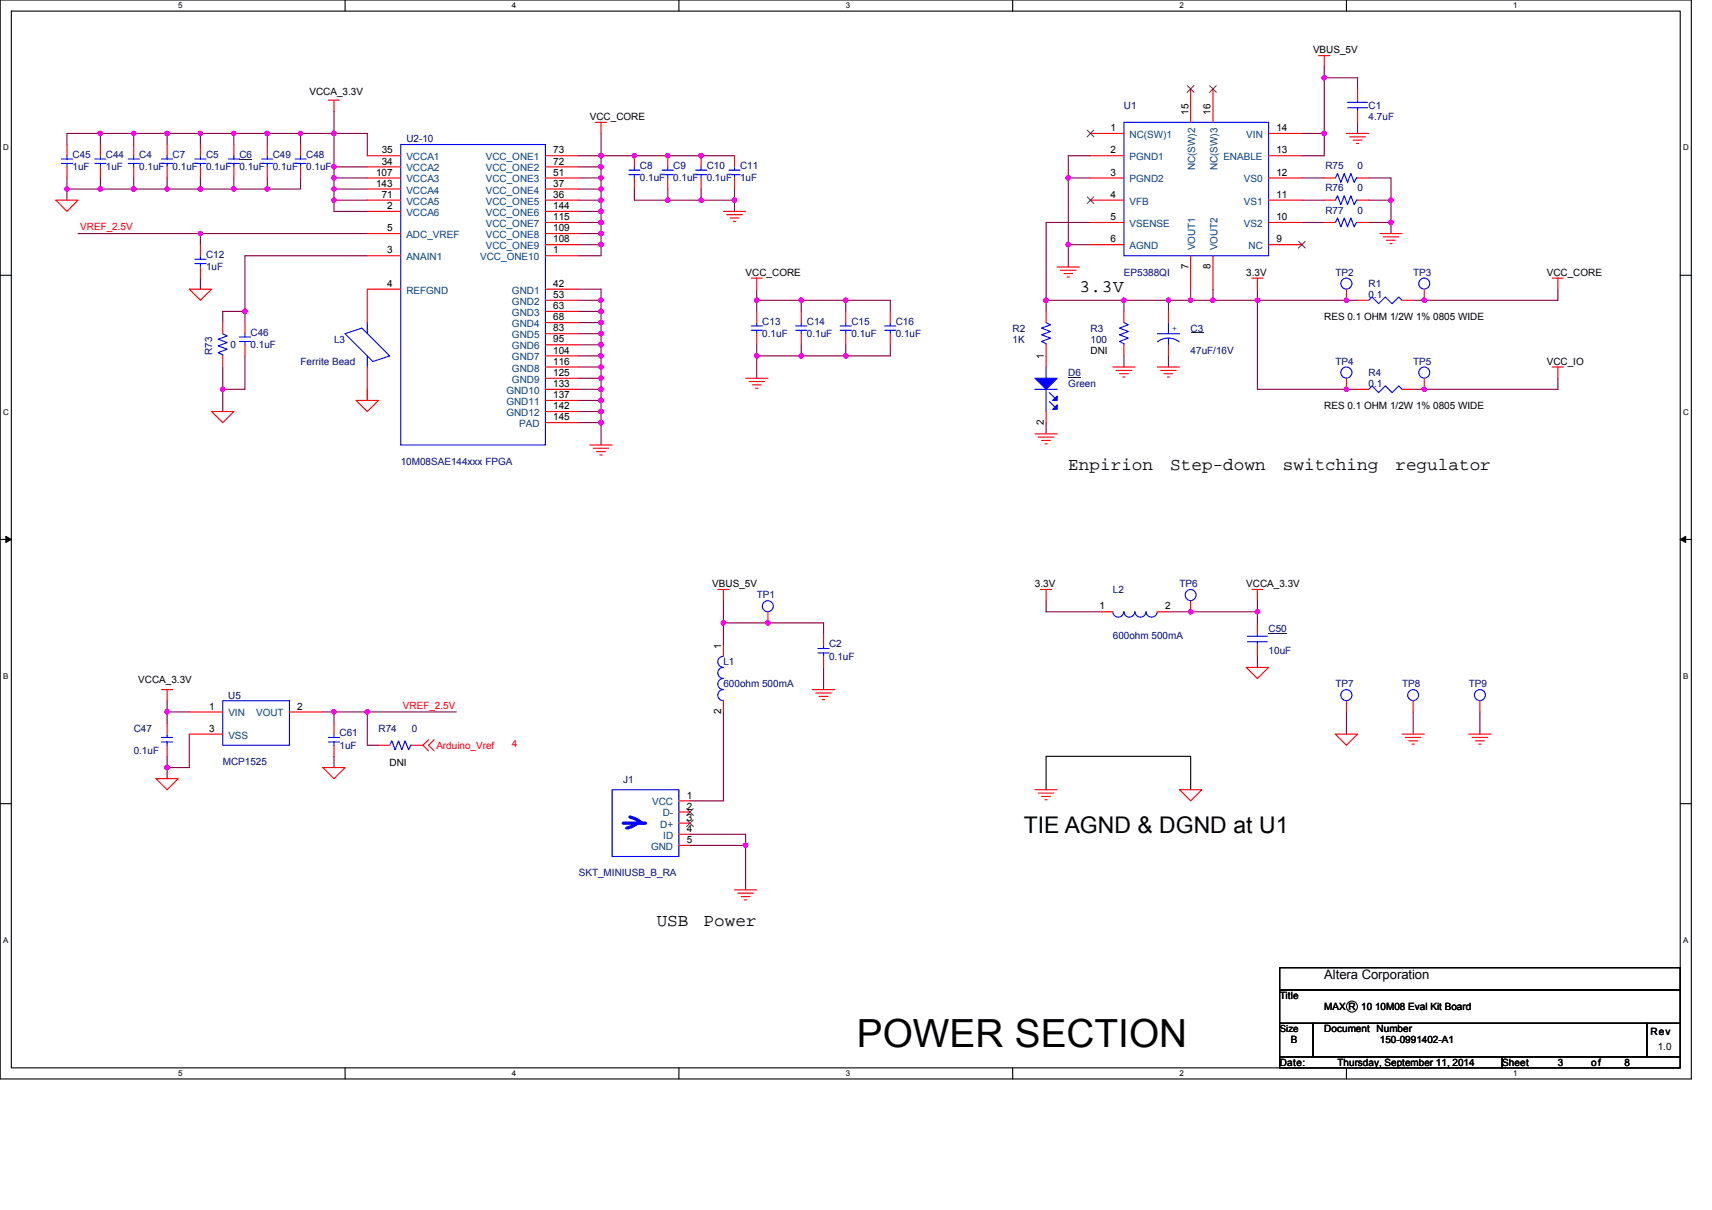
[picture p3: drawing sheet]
<svg xmlns="http://www.w3.org/2000/svg" width="297mm" height="210mm" viewBox="0 0 297 210" stroke-linecap="round" stroke-linejoin="round" font-family="sans-serif">
<path d="M0 0h293.5v187.2h-293.5zM2 1.9h289.5v183.4h-289.5z" fill="none" stroke="#000" stroke-width=".19"/>
<g fill="#fff">
<path d="M30.9 .2h.8v1.6h-.8z"/>
<path d="M30.9 185.5h.8v1.6h-.8z"/>
</g>
<path d="M59.9 0v1.9M59.9 185.3v1.9" fill="none" stroke="#000" stroke-width=".19"/>
<g fill="#fff">
<path d="M88.8 .2h.8v1.6h-.8z"/>
<path d="M88.8 185.5h.8v1.6h-.8z"/>
</g>
<path d="M117.8 0v1.9M117.8 185.3v1.9" fill="none" stroke="#000" stroke-width=".19"/>
<g fill="#fff">
<path d="M146.7 .2h.8v1.6h-.8z"/>
<path d="M146.7 185.5h.8v1.6h-.8z"/>
</g>
<path d="M175.7 0v1.9M175.7 185.3v1.9" fill="none" stroke="#000" stroke-width=".19"/>
<g fill="#fff">
<path d="M204.7 .2h.7v1.6h-.7z"/>
<path d="M204.7 185.5h.7v1.6h-.7z"/>
</g>
<path d="M233.6 0v1.9M233.6 185.3v1.9" fill="none" stroke="#000" stroke-width=".19"/>
<g fill="#fff">
<path d="M262.6 .2h.7v1.6h-.7z"/>
<path d="M262.6 185.5h.7v1.6h-.7z"/>
<path d="M.5 24.8h1v1.6h-1z"/>
<path d="M292 24.8h1v1.6h-1z"/>
<path d="M.5 70.7h1v1.5h-1z"/>
<path d="M292 70.7h1v1.5h-1z"/>
</g>
<path d="M0 47.8h2M291.5 47.8h2" fill="none" stroke="#000" stroke-width=".19"/>
<g fill="#fff">
<path d="M.5 116.5h.9v1.6h-.9z"/>
<path d="M292 116.5h.9v1.6h-.9z"/>
</g>
<path d="M0 93.6h2M291.5 93.6h2" fill="none" stroke="#000" stroke-width=".19"/>
<path d="M1 93.1l1 .5-1 .5zM291.5 93.6l1-.5v1z" fill="#000" stroke="#000" stroke-width=".17"/>
<g fill="#fff">
<path d="M.5 162.4h.9v1.5h-.9z"/>
<path d="M292 162.4h.9v1.5h-.9z"/>
</g>
<g fill="none" stroke="#000" stroke-width=".19">
<path d="M0 139.5h2M181.5 137.1v-5.8h25.1v5.8M291.5 139.5h2M222 167.9h69.5v3.9h-69.5zM222 171.8h69.5v5.8h-69.5zM222 177.6h5.8v5.8h-5.8zM227.8 177.6h57.9v5.8h-57.9zM285.7 177.6h5.8v5.8h-5.8zM222 183.4h38.6v1.9h-38.6zM260.6 183.4h30.9v1.9h-30.9z"/>
<circle cx="234.6" cy="174.7" r=".95"/>
</g>
<g fill="none" stroke="#800040" stroke-width=".19">
<path d="M58 19.3v3.9M229.8 11.6v1.9M229.8 13.5v9.7M229.8 13.5h5.7v1.9M11.6 32.8h5.8M11.6 30.9v1.9M11.6 32.8v1.9M17.4 23.2h-5.8v1.9M17.4 30.9v1.9M17.4 23.2v1.9M17.4 23.2h5.8M17.4 32.8h5.8"/>
<path d="M23.2 30.9v1.9M23.2 23.2v1.9M23.2 23.2h5.8M23.2 32.8h5.8M29 23.2h5.8M29 32.8h5.8M29 30.9v1.9M29 23.2v1.9M34.8 30.9v1.9M34.8 23.2v1.9M34.8 23.2h5.8M34.8 32.8h5.8"/>
<path d="M40.6 23.2h5.8M40.6 30.9v1.9M40.6 23.2v1.9M46.4 30.9v1.9h-5.8M52.2 30.9v1.9h-5.8M52.2 23.2h-5.8v1.9M58 23.2h-5.8v1.9M58 34.7v2h5.7M58 32.8v1.9M58 30.9v1.9M58 29v1.9M58 23.2v5.8"/>
<path d="M58 34.7h5.7M58 32.8h5.7M58 30.9h5.7M58 29h5.7M58 23.2h5.7v3.8M100.4 38.6h3.9M100.4 36.7h3.9M100.4 34.7h3.9M100.4 32.8h3.9M100.4 30.9h3.9M100.4 29h3.9M100.4 27h3.9"/>
<path d="M104.3 23.2v3.8M104.3 38.6v1.9M104.3 36.7v1.9M104.3 34.7v2M104.3 32.8v1.9M104.3 30.9v1.9M104.3 29v1.9M104.3 27v2M104.3 27h23.1M110.1 32.8v1.9h5.8M115.9 32.8v1.9M115.9 34.7h5.7"/>
<path d="M121.6 32.8v1.9M121.6 34.7h5.8M127.4 32.8v1.9M127.4 34.7v2M185.4 30.9h3.8M185.4 30.9v11.6M189.2 38.6h-7.7v13.5M189.2 27h-3.8v3.9M225.9 23.2h3.9M225.9 30.9h3.9M225.9 34.7h3.9M225.9 38.6h3.9"/>
<path d="M229.8 23.2v3.8h-3.9M235.5 21.2v2M237.5 30.9h3.8v3.8M237.5 34.7h3.8v3.9M237.5 38.6h3.8M241.3 38.6v1.9M13.5 40.5h21.3M34.8 40.5v2M34.8 40.5h28.9M34.8 48.3v1.9M42.5 54h-3.9v2M42.5 54v2"/>
<path d="M63.7 44.4h-21.2v9.6M100.4 50.2h3.9v1.9M100.4 52.1h3.9M100.4 54h3.9M100.4 56h3.9M100.4 57.9h3.9M100.4 59.8h3.9M100.4 42.5h3.9M100.4 40.5h3.9M104.3 52.1v1.9M104.3 54v2M104.3 56v1.9"/>
<path d="M104.3 57.9v1.9M104.3 59.8v2M104.3 42.5v1.9h-3.9M104.3 40.5v2M131.3 59.8v2M131.3 50.2v1.9M131.3 52.1v1.9M131.3 52.1h7.7M139 52.1h7.7M139 59.8v2M139 52.1v1.9M146.7 52.1h7.8v1.9"/>
<path d="M146.7 59.8v2M146.7 52.1v1.9M154.5 59.8v2h-7.8M181.5 52.1h13.5M181.5 52.1v1.9M185.4 42.5h3.8M185.4 42.5v3.8M195 52.1v1.9M195 52.1h7.7M202.7 52.1h3.9M202.7 52.1v1.9M206.6 52.1h3.9"/>
<path d="M206.6 50.2v1.9M210.5 50.2v1.9M210.5 52.1h7.7M218.2 52.1v15.5h17.3M218.2 52.1h17.3M218.2 50.2v1.9M270.3 50.2v1.9h-25.1M38.6 63.7v3.9M38.6 67.6v3.8M42.5 61.8v5.8h-3.9M63.7 67.6v1.9M100.4 61.8h3.9"/>
<path d="M100.4 63.7h3.9M100.4 65.6h3.9M100.4 67.6h3.9M100.4 69.5h3.9M100.4 71.4h3.9M100.4 73.3h3.9M104.3 61.8v1.9M104.3 63.7v1.9M104.3 65.6v2M104.3 67.6v1.9M104.3 69.5v1.9M104.3 71.4v1.9"/>
<path d="M104.3 73.3v3.9M131.3 61.8v3.8M131.3 61.8h7.7M139 61.8h7.7M181.5 73.3v2M195 61.8v1.9M202.7 61.8v1.9M270.3 65.6v2h-25.1M125.5 108.1v3.9M125.5 104.2v3.9M125.5 108.1h17.4v1.9M142.9 115.8v3.9"/>
<path d="M181.5 104.2v2h9.7M202.7 106.2h15.5M218.2 104.2v2M218.2 106.2v1.9M218.2 113.9v1.9M29 123.5h3.8M29 121.6v1.9M29 123.5v2M29 131.3v1.9M29 133.2v1.9M32.8 127.4v5.8h-3.8M56 123.5h2"/>
<path d="M58 123.5v2M58 123.5h5.7M58 131.3v1.9M63.7 123.5v5.8h2M63.7 123.5h15.5M125.5 123.5v15.5h-5.8M233.6 123.5v3.9M245.2 123.5v3.9M256.8 123.5v3.9M119.7 146.7h9.7M119.7 144.8h9.7v1.9M129.4 146.7v7.7"/>
</g>
<g fill="#f0f" stroke="#f0f" stroke-width=".19">
<circle cx="229.7" cy="23.1" r=".38"/>
<circle cx="125.5" cy="108.1" r=".38"/>
<circle cx="229.7" cy="13.5" r=".38"/>
<circle cx="181.5" cy="52.1" r=".38"/>
<circle cx="202.7" cy="52.1" r=".38"/>
<circle cx="185.3" cy="42.4" r=".38"/>
<circle cx="185.3" cy="30.9" r=".38"/>
<circle cx="133.2" cy="108.1" r=".38"/>
<circle cx="206.6" cy="52.1" r=".38"/>
<circle cx="210.4" cy="52.1" r=".38"/>
<circle cx="247.1" cy="52.1" r=".38"/>
<circle cx="247.1" cy="67.6" r=".38"/>
<circle cx="129.4" cy="146.7" r=".38"/>
<circle cx="218.2" cy="106.2" r=".38"/>
<circle cx="206.6" cy="106.2" r=".38"/>
<circle cx="233.6" cy="52.1" r=".38"/>
<circle cx="218.2" cy="52.1" r=".38"/>
<circle cx="104.3" cy="52.1" r=".38"/>
<circle cx="104.3" cy="56" r=".38"/>
<circle cx="104.3" cy="54" r=".38"/>
<circle cx="104.3" cy="57.9" r=".38"/>
<circle cx="104.3" cy="59.8" r=".38"/>
<circle cx="104.3" cy="61.8" r=".38"/>
<circle cx="104.3" cy="63.7" r=".38"/>
<circle cx="104.3" cy="67.6" r=".38"/>
<circle cx="104.3" cy="65.6" r=".38"/>
<circle cx="104.3" cy="69.5" r=".38"/>
<circle cx="104.3" cy="73.3" r=".38"/>
<circle cx="104.3" cy="71.4" r=".38"/>
<circle cx="104.3" cy="27" r=".38"/>
<circle cx="104.3" cy="42.4" r=".38"/>
<circle cx="104.3" cy="40.5" r=".38"/>
<circle cx="104.3" cy="38.6" r=".38"/>
<circle cx="104.3" cy="36.7" r=".38"/>
<circle cx="104.3" cy="32.8" r=".38"/>
<circle cx="104.3" cy="34.7" r=".38"/>
<circle cx="104.3" cy="30.9" r=".38"/>
<circle cx="104.3" cy="28.9" r=".38"/>
<circle cx="57.9" cy="34.7" r=".38"/>
<circle cx="57.9" cy="32.8" r=".38"/>
<circle cx="57.9" cy="30.9" r=".38"/>
<circle cx="57.9" cy="28.9" r=".38"/>
<circle cx="57.9" cy="23.1" r=".38"/>
<circle cx="127.4" cy="34.7" r=".38"/>
<circle cx="115.8" cy="27" r=".38"/>
<circle cx="110" cy="27" r=".38"/>
<circle cx="121.6" cy="27" r=".38"/>
<circle cx="115.8" cy="34.7" r=".38"/>
<circle cx="29" cy="23.1" r=".38"/>
<circle cx="23.2" cy="23.1" r=".38"/>
<circle cx="40.6" cy="23.1" r=".38"/>
<circle cx="34.8" cy="23.1" r=".38"/>
<circle cx="29" cy="32.8" r=".38"/>
<circle cx="40.6" cy="32.8" r=".38"/>
<circle cx="34.8" cy="32.8" r=".38"/>
<circle cx="146.7" cy="52.1" r=".38"/>
<circle cx="139" cy="61.8" r=".38"/>
<circle cx="146.7" cy="61.8" r=".38"/>
<circle cx="131.3" cy="61.8" r=".38"/>
<circle cx="195" cy="52.1" r=".38"/>
<circle cx="17.4" cy="23.1" r=".38"/>
<circle cx="11.6" cy="32.8" r=".38"/>
<circle cx="29" cy="123.5" r=".38"/>
<circle cx="42.5" cy="54" r=".38"/>
<circle cx="38.6" cy="67.6" r=".38"/>
<circle cx="34.8" cy="40.5" r=".38"/>
<circle cx="121.6" cy="34.7" r=".38"/>
<circle cx="131.3" cy="52.1" r=".38"/>
<circle cx="139" cy="52.1" r=".38"/>
<circle cx="63.7" cy="123.5" r=".38"/>
<circle cx="29" cy="133.2" r=".38"/>
<circle cx="17.4" cy="32.8" r=".38"/>
<circle cx="23.2" cy="32.8" r=".38"/>
<circle cx="46.4" cy="32.8" r=".38"/>
<circle cx="52.1" cy="23.1" r=".38"/>
<circle cx="46.4" cy="23.1" r=".38"/>
<circle cx="241.3" cy="34.7" r=".38"/>
<circle cx="241.3" cy="38.6" r=".38"/>
<circle cx="233.6" cy="67.6" r=".38"/>
<circle cx="57.9" cy="123.5" r=".38"/>
</g>
<g fill="none" stroke="#f00" stroke-width=".19">
<path d="M57 17.4h1.9M58 17.4v1.9M206.6 15.4v5.8M210.5 15.4v5.8M228.8 9.7h1.9M229.8 9.7v1.9M235.5 15.4v2M235.5 19.3v1.9M9.7 34.7h3.8l-1.9 2zM11.6 29v1.9M11.6 25.1v1.9M17.4 29v1.9"/>
<path d="M17.4 25.1v1.9M23.2 29v1.9M23.2 25.1v1.9M29 29v1.9M29 25.1v1.9M34.8 29v1.9M34.8 25.1v1.9M40.6 29v1.9M40.6 25.1v1.9M46.4 29v1.9M46.4 25.1v1.9M52.2 29v1.9"/>
<path d="M52.2 25.1v1.9M63.7 27h5.8M63.7 29h5.8M63.7 30.9h5.8M63.7 32.8h5.8M63.7 34.7h5.8M63.7 36.7h5.8M94.6 27h5.8M94.6 29h5.8M94.6 30.9h5.8M94.6 32.8h5.8M94.6 34.7h5.8"/>
<path d="M94.6 36.7h5.8M94.6 38.6h5.8M103.3 21.2h1.9M104.3 21.2v2M110.1 30.9v1.9M110.1 27v2M115.9 30.9v1.9M115.9 27v2M121.6 30.9v1.9M121.6 27v2M125.5 36.7h3.9M126.1 37.3h2.7"/>
<path d="M126.7 37.8h1.5M127.3 38.4h.3M127.4 30.9v1.9M127.4 27v2M189.2 23.2h5.8M189.2 27h5.8M189.2 30.9h5.8M189.2 34.7h5.8M189.2 38.6h5.8M220.1 23.2h5.8M220.1 27h5.8M220.1 30.9h5.8"/>
<path d="M220.1 34.7h5.8M220.1 38.6h5.8M229.8 38.6h1.9M229.8 30.9h1.9M229.8 34.7h1.9M233.6 23.2h3.9M234.2 23.7h2.7M234.8 24.3h1.5M235.3 24.9h.4M235.5 38.6h2M235.5 30.9h2M235.5 34.7h2"/>
<path d="M32.8 50.2h3.9l-1.9 1.9zM34.8 46.3v2M34.8 42.5v1.9M38.6 56v1.9M42.5 59.8v2M42.5 56v1.9M63.7 40.5h5.8M63.7 44.4h5.8M69.5 50.2h-5.8v5.8M94.6 40.5h5.8M94.6 42.5h5.8M94.6 44.4h5.8"/>
<path d="M94.6 50.2h5.8M94.6 52.1h5.8M94.6 54h5.8M94.6 56h5.8M94.6 57.9h5.8M94.6 59.8h5.8M130.3 48.3h2M131.3 48.3v1.9M131.3 57.9v1.9M131.3 54v2M139 57.9v1.9M139 54v2"/>
<path d="M146.7 57.9v1.9M146.7 54v2M154.5 57.9v1.9M154.5 54v2M181.5 54v2M181.5 59.8v3.9M183.4 46.3h3.9M184 46.9h2.7M184.6 47.5h1.5M185.2 48.1h.3M189.2 42.5h5.8M195 54v2"/>
<path d="M195 59.8v2M202.7 54v2M202.7 59.8v2M206.6 44.4v5.8M210.5 44.4v5.8M217.2 48.3h1.9M218.2 48.3v1.9M220.1 42.5h5.8M233.6 50.2v1.9M235.5 52.1h2M239.4 40.5h3.9M240 41.1h2.7"/>
<path d="M240.6 41.7h1.5M241.1 42.3h.4M243.3 52.1h1.9M247.1 50.2v1.9M269.3 48.3h1.9M270.3 48.3v1.9M36.7 71.4h3.9l-2 1.9zM38.6 61.8v1.9M61.8 69.5h3.9l-2 1.9zM63.7 63.7v5.8M94.6 61.8h5.8M94.6 63.7h5.8"/>
<path d="M94.6 65.6h5.8M94.6 67.6h5.8M94.6 69.5h5.8M94.6 71.4h5.8M94.6 73.3h5.8M102.3 77.2h3.9M102.9 77.8h2.7M103.5 78.4h1.5M104.1 79h.4M129.4 65.6h3.8M130 66.2h2.6M130.5 66.8h1.6"/>
<path d="M131.1 67.4h.4M179.6 75.3h3.8M180.1 75.9h2.7M180.7 76.4h1.6M181.3 77h.4M181.5 71.4v1.9M193.1 63.7h3.8M193.7 64.3h2.7M194.2 64.9h1.6M194.8 65.4h.4M200.8 63.7h3.9M201.4 64.3h2.7"/>
<path d="M201.9 64.9h1.6M202.5 65.4h.4M233.6 65.6v2M235.5 67.6h2M243.3 67.6h1.9M247.1 65.6v2M269.3 63.7h1.9M270.3 63.7v1.9M28 119.7h1.9M29 119.7v1.9M124.5 102.3h2M125.5 102.3v1.9"/>
<path d="M125.5 112v1.9M133.2 106.2v1.9M140.9 119.7h3.9M142.9 113.9v1.9M142.9 110v2M180.5 102.3h2M181.5 102.3v1.9M191.2 106.2h1.9M200.8 106.2h1.9M206.6 104.2v2M216.2 115.8h3.9l-1.9 2zM217.2 102.3h1.9"/>
<path d="M218.2 102.3v1.9M218.2 108.1v1.9M218.2 112v1.9M27.1 135.1h3.8l-1.9 2zM29 129.3v2M29 125.5v1.9M32.8 123.5h5.8M32.8 127.4h5.8M50.2 123.5h5.8M56 133.2h3.9l-1.9 1.9zM58 129.3v2M58 125.5v1.9"/>
<path d="M65.7 129.3h1.9M71.5 129.3h1.9M73.4 129.3l1 1M74.4 128.4l-1 .9M75.3 128.4l-.9 .9 .9 1M117.8 139h1.9M125.5 121.6v1.9M141.5 120.3h2.7M142.1 120.8h1.6M142.7 121.4h.4M179.6 137.1h3.8M180.1 137.6h2.7"/>
<path d="M180.7 138.2h1.6M181.3 138.8h.4M204.7 137.1h3.8l-1.9 1.9zM231.7 127.4h3.8l-1.9 1.9zM233.6 121.6v1.9M243.3 127.4h3.8M243.8 128h2.7M244.4 128.6h1.6M245 129.1h.4M245.2 121.6v1.9M254.8 127.4h3.9M255.4 128h2.7"/>
<path d="M256 128.6h1.6M256.6 129.1h.4M256.8 121.6v1.9M117.8 140.9h1.9M117.8 142.9h1.9M117.8 144.8h1.9M117.8 146.7h1.9M127.4 154.4h3.9M128 155h2.7M128.6 155.6h1.6M129.2 156.2h.4"/>
</g>
<g fill="none" stroke="#00f" stroke-width=".19">
<path d="M233.8 18.7h3.5M233.8 17.8h3.5M235.5 17.4v.4M235.5 18.7v.6M10.6 28.4h2M10.6 27.6h2M11.6 27v.6M11.6 28.4v.6M16.4 28.4h2M16.4 27.6h2M17.4 27v.6M17.4 28.4v.6"/>
<path d="M22.2 28.4h2M22.2 27.6h2M23.2 27v.6M23.2 28.4v.6M28 28.4h1.9M28 27.6h1.9M29 27v.6M29 28.4v.6M33.8 28.4h1.9M33.8 27.6h1.9M34.8 27v.6M34.8 28.4v.6"/>
<path d="M39.6 28.4h1.9M39.6 27.6h1.9M40.6 27v.6M40.6 28.4v.6M45.4 28.4h1.9M45.4 27.6h1.9M46.4 27v.6M46.4 28.4v.6M51.2 28.4h1.9M51.2 27.6h1.9M52.2 27v.6M52.2 28.4v.6"/>
<path d="M69.5 25.1h25.1v52.1h-25.1zM109.1 30.3h1.9M109.1 29.5h1.9M110.1 29v.5M110.1 30.3v.6M114.9 30.3h1.9M114.9 29.5h1.9M115.9 29v.5M115.9 30.3v.6M120.7 30.3h1.9M120.7 29.5h1.9M121.6 29v.5"/>
<path d="M121.6 30.3v.6M126.5 30.3h1.9M126.5 29.5h1.9M127.4 29v.5M127.4 30.3v.6M195 21.2h25.1v23.2h-25.1zM231.7 38.6l.4-.8 .5 1.6 .6-1.6 .6 1.6 .6-1.6 .6 1.6 .3-.8h.2M231.7 30.9l.4-.8 .5 1.5 .6-1.5 .6 1.5 .6-1.5 .6 1.5 .3-.7h.2M231.7 34.7l.4-.7 .5 1.5 .6-1.5 .6 1.5 .6-1.5 .6 1.5 .3-.8h.2M33.8 45.7h1.9M33.8 45h1.9M34.8 44.4v.6"/>
<path d="M34.8 45.7v.6M38.6 57.9l.8 .4-1.5 .6 1.5 .6-1.5 .5 1.5 .6-1.5 .6 .7 .4v.2M41.5 59.3h2M41.5 58.5h2M42.5 57.9v.6M42.5 59.3v.5M59.9 57.9l2.9-1 4.8 4.9-2.9 .9zM63.7 56v1.9M130.3 57.3h2M130.3 56.6h2M131.3 56v.6M131.3 57.3v.6"/>
<path d="M138.1 57.3h1.9M138.1 56.6h1.9M139 56v.6M139 57.3v.6M145.8 57.3h1.9M145.8 56.6h1.9M146.7 56v.6M146.7 57.3v.6M153.5 57.3h1.9M153.5 56.6h1.9M154.5 56v.6M154.5 57.3v.6"/>
<path d="M181.5 56l.8 .4-1.6 .5 1.6 .6-1.6 .6 1.6 .6-1.6 .6 .8 .3v.2M195 56l.8 .4-1.6 .5 1.6 .6-1.6 .6 1.6 .6-1.6 .6 .8 .3v.2M200.8 57.9h3.9M200.8 59.3a3.1 3.1 0 0 1 3.8 0M202.7 58.7v1.1M202.7 56v1.9M237.5 52.1l.6-.6 1.1 1.2 1.2-1.2 1.1 1.2 1.2-1.2 .6 .6M63.7 61.8v1.9M179.6 67.6h3.8M181.5 63.7v1.9M181.5 67.6v3.8M182.1 68.1l.9 1"/>
<path d="M182.1 69.7l.9 1M237.5 67.6l.6-.6 1.1 1.1 1.2-1.1 1.1 1.1 1.2-1.1 .6 .6M125.5 113.9a.95 .95 0 0 0-1 1 .95 .95 0 0 0 1 .9 .96 .96 0 0 0-1 1 .96 .96 0 0 0 1 .9M125.5 117.8a.95 .95 0 0 0-1 .9 .95 .95 0 0 0 1 1 .96 .96 0 0 0-1 .9 .96 .96 0 0 0 1 1M141.9 113.3h1.9M141.9 112.5h1.9M142.9 112v.5M142.9 113.3v.6M193.1 106.2a.95 .95 0 0 0 .9 .9 .95 .95 0 0 0 1-.9M195 106.2a.95 .95 0 0 0 1 .9 .95 .95 0 0 0 .9-.9 .96 .96 0 0 0 1 .9 .96 .96 0 0 0 .9-.9M198.9 106.2a.96 .96 0 0 0 .9 .9 .96 .96 0 0 0 1-.9M216.4 111.4h3.5"/>
<path d="M216.4 110.4h3.5M218.2 110v.4M218.2 111.4v.6M28 128.8h1.9M28 128h1.9M29 127.4v.6M29 128.8v.5M38.6 121.6h11.6v7.7h-11.6zM57 128.8h1.9M57 128h1.9M58 127.4v.6M58 128.8v.5"/>
<path d="M67.6 129.3l.4-.7 .6 1.5 .5-1.5 .6 1.5 .6-1.5 .6 1.5 .4-.8h.2M106.2 137.1h11.6v11.5h-11.6z"/>
<circle cx="233.6" cy="49.2" r=".96"/>
<circle cx="247.1" cy="49.2" r=".95"/>
<circle cx="233.6" cy="64.6" r=".96"/>
<circle cx="247.1" cy="64.6" r=".96"/>
<circle cx="133.2" cy="105.2" r=".95"/>
<circle cx="206.6" cy="103.3" r=".96"/>
<circle cx="233.6" cy="120.6" r=".96"/>
<circle cx="245.2" cy="120.6" r=".95"/>
<circle cx="256.8" cy="120.6" r=".95"/>
</g>
<g fill="none" stroke="#804000" stroke-width=".17">
<path d="M206 14.9l1.2 1.1M207.2 14.9l-1.2 1.1M209.9 14.9l1.1 1.1M211 14.9l-1.1 1.1M188.6 22.6l1.2 1.1M188.6 34.2l1.2 1.1M189.8 22.6l-1.2 1.1M189.8 34.2l-1.2 1.1M225.3 41.9l1.2 1.2M226.5 41.9l-1.2 1.2M119.1 140.3l1.2 1.2M119.1 142.3l1.2 1.1"/>
<path d="M120.3 140.3l-1.2 1.2M120.3 142.3l-1.2 1.1"/>
</g>
<path d="M41.5 27.7h2.3M206.6 57.8h2.2M185.4 65.5h2.2M220.1 109.9h3.2" fill="none" stroke="#000080" stroke-width=".17"/>
<path d="M108.1 142.9h3.9M109.3 141.8l1.3 .5 .8 .6M110.6 142.8l-.7 .5-1.1 .4" fill="none" stroke="#00f" stroke-width=".57"/>
<g fill="#00f" stroke="#00f" stroke-width=".19">
<path d="M179.6 65.6h3.8l-1.9 2z"/>
<path d="M182.6 69.5l.8-.8v.8z"/>
<path d="M182.6 71l.8-.7v.7z"/>
</g>
<text font-size="6.7" x="148.7" y="181.8">POWER SECTION</text>
<text font-size="4" x="177.6" y="144.5">TIE AGND &amp; DGND at U1</text>
<g font-size="3.1">
<text x="187.3" y="50.7">3.3V</text>
<text x="185.4" y="81.6">Enpirion</text>
<text x="203" y="81.6">Step-down</text>
<text x="222.6" y="81.6">switching</text>
<text x="242.1" y="81.6">regulator</text>
<text x="113.9" y="160.7">USB</text>
<text x="122.1" y="160.7">Power</text>
</g>
<text font-size="2.3" x="229.8" y="170">Altera Corporation</text>
<g font-size="1.7">
<text x="227.8" y="9.3">VBUS_5V</text>
<text x="53.7" y="16.4">VCCA_3.3V</text>
<text x="102.3" y="20.8">VCC_CORE</text>
<text x="192.7" y="22.8">1</text>
<text x="206.2" y="19.9" transform="rotate(-90 206.2 19.9)">15</text>
<text x="210.1" y="19.9" transform="rotate(-90 210.1 19.9)">16</text>
<text x="221.5" y="22.8">14</text>
<text x="66.2" y="26.6">35</text>
<text x="66.2" y="28.6">34</text>
<text x="96" y="26.6">73</text>
<text x="96" y="28.6">72</text>
<text x="192.7" y="26.6">2</text>
<text x="221.5" y="26.6">13</text>
<text x="65.3" y="30.5">107</text>
<text x="65.3" y="32.4">143</text>
<text x="66.2" y="34.3">71</text>
<text x="96" y="30.5">51</text>
<text x="96" y="32.4">37</text>
<text x="96" y="34.3">36</text>
<text x="192.7" y="30.5">3</text>
<text x="192.7" y="34.3">4</text>
<text x="221.5" y="30.5">12</text>
<text x="221.5" y="34.3">11</text>
<text x="67.2" y="36.3">2</text>
<text x="67.2" y="40.1">5</text>
<text x="96" y="36.3">144</text>
<text x="96" y="38.2">115</text>
<text x="96" y="40.1">109</text>
<text x="192.7" y="38.2">5</text>
<text x="221.5" y="38.2">10</text>
<text x="67.2" y="44">3</text>
<text x="96" y="44">1</text>
<text x="96" y="42.1">108</text>
<text x="129.4" y="47.9">VCC_CORE</text>
<text x="192.7" y="42.1">6</text>
<text x="206.2" y="46.7" transform="rotate(-90 206.2 46.7)">7</text>
<text x="210.1" y="46.7" transform="rotate(-90 210.1 46.7)">8</text>
<text x="216.2" y="47.9">3.3V</text>
<text x="221.5" y="42.1">9</text>
<text x="268.4" y="47.9">VCC_CORE</text>
<text x="67.2" y="49.8">4</text>
<text x="96" y="49.8">42</text>
<text x="96" y="51.7">53</text>
<text x="96" y="53.6">63</text>
<text x="96" y="55.6">68</text>
<text x="96" y="57.5">83</text>
<text x="96" y="59.4">95</text>
<text x="229.8" y="55.6">RES 0.1 OHM 1/2W 1% 0805 WIDE</text>
<text x="96" y="61.4">104</text>
<text x="96" y="63.3">116</text>
<text x="96" y="65.2">125</text>
<text x="181.1" y="62.3" transform="rotate(-90 181.1 62.3)">1</text>
<text x="189.2" y="61.4">DNI</text>
<text x="268.4" y="63.3">VCC_IO</text>
<text x="96" y="67.2">133</text>
<text x="96" y="69.1">137</text>
<text x="96" y="71">142</text>
<text x="229.8" y="71">RES 0.1 OHM 1/2W 1% 0805 WIDE</text>
<text x="96" y="72.9">145</text>
<text x="181.1" y="73.7" transform="rotate(-90 181.1 73.7)">2</text>
<text x="123.6" y="101.9">VBUS_5V</text>
<text x="179.6" y="101.9">3.3V</text>
<text x="216.2" y="101.9">VCCA_3.3V</text>
<text x="190.8" y="105.8">1</text>
<text x="202.2" y="105.8">2</text>
<text x="125.1" y="112.5" transform="rotate(-90 125.1 112.5)">1</text>
<text x="24" y="118.5">VCCA_3.3V</text>
<text x="36.3" y="123.1">1</text>
<text x="51.6" y="123.1">2</text>
<text x="125.1" y="123.9" transform="rotate(-90 125.1 123.9)">2</text>
<text x="36.3" y="127">3</text>
<text x="67.6" y="133">DNI</text>
<text x="119.1" y="140.5">2</text>
<text x="119.1" y="138.6">1</text>
<text x="119.1" y="142.5">3</text>
<text x="119.1" y="146.3">5</text>
<text x="119.1" y="144.4">4</text>
<text x="222" y="173.4">Title</text>
<text x="222" y="179.1">Size</text>
<text x="229.8" y="179.1">Document Number</text>
<text x="229.8" y="175.3">MAX R 10 10M08 Eval Kit Board</text>
<text x="286.4" y="179.6">Rev</text>
<text x="222" y="184.9">Date:</text>
<text x="224" y="181.1">B</text>
<text x="232.1" y="184.9">Thursday, September 11, 2014</text>
<text x="239.4" y="181.1">150-0991402-A1</text>
<text x="260.6" y="184.9">Sheet</text>
<text x="270.3" y="184.9">3</text>
<text x="276.1" y="184.9">of</text>
<text x="281.9" y="184.9">8</text>
<text x="287.6" y="182.2">1.0</text>
</g>
<g font-size="1.7" fill="#000080">
<text x="195" y="18.9">U1</text>
<text x="237.5" y="18.9">C1</text>
<text x="237.5" y="20.8">4.7uF</text>
<text x="12.6" y="27.4">C45</text>
<text x="12.6" y="29.5">1uF</text>
<text x="18.4" y="27.4">C44</text>
<text x="18.4" y="29.5">1uF</text>
<text x="24.2" y="27.4">C4</text>
<text x="24.2" y="29.5">0.1uF</text>
<text x="29.9" y="27.4">C7</text>
<text x="29.9" y="29.5">0.1uF</text>
<text x="35.7" y="27.4">C5</text>
<text x="35.7" y="29.5">0.1uF</text>
<text x="41.5" y="27.4">C6</text>
<text x="41.5" y="29.5">0.1uF</text>
<text x="47.3" y="27.4">C49</text>
<text x="47.3" y="29.5">0.1uF</text>
<text x="53.1" y="27.4">C48</text>
<text x="53.1" y="29.5">0.1uF</text>
<text x="70.5" y="24.7">U2-10</text>
<text x="111" y="29.3">C8</text>
<text x="116.8" y="29.3">C9</text>
<text x="122.6" y="29.3">C10</text>
<text x="128.4" y="29.3">C11</text>
<text x="230" y="29.3">R75</text>
<text x="235.5" y="29.3">0</text>
<text x="111" y="31.5">0.1uF</text>
<text x="116.8" y="31.5">0.1uF</text>
<text x="122.6" y="31.5">0.1uF</text>
<text x="128.4" y="31.5">1uF</text>
<text x="230" y="33.2">R76</text>
<text x="235.5" y="33.2">0</text>
<text x="230" y="37.1">R77</text>
<text x="235.5" y="37.1">0</text>
<text x="35.7" y="44.8">C12</text>
<text x="35.7" y="46.9">1uF</text>
<text x="195" y="47.9">EP5388QI</text>
<text x="231.7" y="47.9">TP2</text>
<text x="245.2" y="47.9">TP3</text>
<text x="237.5" y="49.8">R1</text>
<text x="237.5" y="51.7">0.1</text>
<text x="43.5" y="58.3">C46</text>
<text x="58" y="59.5">L3</text>
<text x="132.3" y="56.4">C13</text>
<text x="132.3" y="58.5">0.1uF</text>
<text x="140" y="56.4">C14</text>
<text x="140" y="58.5">0.1uF</text>
<text x="147.7" y="56.4">C15</text>
<text x="147.7" y="58.5">0.1uF</text>
<text x="155.4" y="56.4">C16</text>
<text x="155.4" y="58.5">0.1uF</text>
<text x="175.7" y="57.5">R2</text>
<text x="175.7" y="59.5">1K</text>
<text x="189.2" y="57.5">R3</text>
<text x="189.2" y="59.5">100</text>
<text x="206.6" y="57.5">C3</text>
<text x="36.8" y="61.6" transform="rotate(-90 36.8 61.6)">R73</text>
<text x="40" y="60.4">0</text>
<text x="43.5" y="60.4">0.1uF</text>
<text x="52.2" y="63.3">Ferrite Bead</text>
<text x="185.4" y="65.2">D6</text>
<text x="206.6" y="61.4">47uF/16V</text>
<text x="231.7" y="63.3">TP4</text>
<text x="237.5" y="65.2">R4</text>
<text x="245.2" y="63.3">TP5</text>
<text x="185.4" y="67.2">Green</text>
<text x="237.5" y="67.2">0.1</text>
<text x="69.5" y="80.7">10M08SAE144xxx FPGA</text>
<text x="204.7" y="101.9">TP6</text>
<text x="131.3" y="103.8">TP1</text>
<text x="193.1" y="102.9">L2</text>
<text x="143.8" y="112.4">C2</text>
<text x="193.1" y="110.8">600ohm 500mA</text>
<text x="220.1" y="109.6">C50</text>
<text x="220.1" y="113.5">10uF</text>
<text x="125.5" y="115.4">L1</text>
<text x="125.5" y="119.3">600ohm 500mA</text>
<text x="143.8" y="114.5">0.1uF</text>
<text x="231.7" y="119.3">TP7</text>
<text x="243.3" y="119.3">TP8</text>
<text x="254.8" y="119.3">TP9</text>
<text x="39.6" y="121.2">U5</text>
<text x="23.2" y="127">C47</text>
<text x="23.2" y="130.9">0.1uF</text>
<text x="58.9" y="127.8">C61</text>
<text x="58.9" y="129.9">1uF</text>
<text x="65.7" y="127">R74</text>
<text x="71.5" y="127">0</text>
<text x="38.6" y="132.8">MCP1525</text>
<text x="108.1" y="135.9">J1</text>
<text x="100.4" y="152.1">SKT_MINIUSB_B_RA</text>
</g>
<g font-size="1.7" fill="#004080">
<text x="196" y="23.9">NC(SW)1</text>
<text x="216.2" y="23.9">VIN</text>
<text x="70.5" y="27.8">VCCA1</text>
<text x="70.5" y="29.7">VCCA2</text>
<text x="84.3" y="27.8">VCC_ONE1</text>
<text x="84.3" y="29.7">VCC_ONE2</text>
<text x="196" y="27.8">PGND1</text>
<text x="207.4" y="29.6" transform="rotate(-90 207.4 29.6)">NC(SW)2</text>
<text x="211.3" y="29.6" transform="rotate(-90 211.3 29.6)">NC(SW)3</text>
<text x="212.3" y="27.8">ENABLE</text>
<text x="70.5" y="31.7">VCCA3</text>
<text x="70.5" y="33.6">VCCA4</text>
<text x="70.5" y="35.5">VCCA5</text>
<text x="84.3" y="31.7">VCC_ONE3</text>
<text x="84.3" y="33.6">VCC_ONE4</text>
<text x="84.3" y="35.5">VCC_ONE5</text>
<text x="196" y="31.7">PGND2</text>
<text x="196" y="35.5">VFB</text>
<text x="215.8" y="31.7">VS0</text>
<text x="215.8" y="35.5">VS1</text>
<text x="70.5" y="37.5">VCCA6</text>
<text x="70.5" y="41.3">ADC_VREF</text>
<text x="84.3" y="37.5">VCC_ONE6</text>
<text x="84.3" y="39.4">VCC_ONE7</text>
<text x="84.3" y="41.3">VCC_ONE8</text>
<text x="196" y="39.4">VSENSE</text>
<text x="215.8" y="39.4">VS2</text>
<text x="70.5" y="45.2">ANAIN1</text>
<text x="83.3" y="45.2">VCC_ONE10</text>
<text x="84.3" y="43.2">VCC_ONE9</text>
<text x="196" y="43.2">AGND</text>
<text x="207.4" y="43.4" transform="rotate(-90 207.4 43.4)">VOUT1</text>
<text x="211.3" y="43.4" transform="rotate(-90 211.3 43.4)">VOUT2</text>
<text x="216.6" y="43.2">NC</text>
<text x="70.5" y="51">REFGND</text>
<text x="88.8" y="51">GND1</text>
<text x="88.8" y="52.9">GND2</text>
<text x="88.8" y="54.8">GND3</text>
<text x="88.8" y="56.8">GND4</text>
<text x="88.8" y="58.7">GND5</text>
<text x="88.8" y="60.6">GND6</text>
<text x="88.8" y="62.5">GND7</text>
<text x="88.8" y="64.5">GND8</text>
<text x="87.9" y="68.3">GND10</text>
<text x="87.9" y="70.3">GND11</text>
<text x="88.8" y="66.4">GND9</text>
<text x="87.9" y="72.2">GND12</text>
<text x="90.1" y="74.1">PAD</text>
<text x="39.6" y="124.3">VIN</text>
<text x="44.4" y="124.3">VOUT</text>
<text x="39.6" y="128.2">VSS</text>
<text x="113.2" y="139.8">VCC</text>
<text x="114.6" y="143.6">D+</text>
<text x="115" y="141.7">D-</text>
<text x="113" y="147.5">GND</text>
<text x="115.1" y="145.6">ID</text>
</g>
<g font-size="1.7" fill="#f00">
<text x="13.9" y="39.9">VREF_2.5V</text>
<text x="69.9" y="123">VREF_2.5V</text>
<text x="75.7" y="129.9">Arduino_Vref</text>
<text x="88.8" y="129.7">4</text>
</g>
<text font-size="1.6" fill="#00f" x="203.3" y="57.4">+</text>
<g font-size="1.4">
<text x="30.9" y="1.5">5</text>
<text x="88.8" y="1.5">4</text>
<text x="146.7" y="1.5">3</text>
<text x="204.7" y="1.5">2</text>
<text x="262.6" y="1.5">1</text>
<text x=".5" y="26.1">D</text>
<text x="292" y="26.1">D</text>
<text x=".5" y="71.9">C</text>
<text x="292" y="71.9">C</text>
<text x=".5" y="117.8">B</text>
<text x="292" y="117.8">B</text>
<text x=".5" y="163.6">A</text>
<text x="292" y="163.6">A</text>
<text x="30.9" y="186.8">5</text>
<text x="88.8" y="186.8">4</text>
<text x="146.7" y="186.8">3</text>
<text x="204.7" y="186.8">2</text>
<text x="262.6" y="186.8">1</text>
</g>
</svg>
